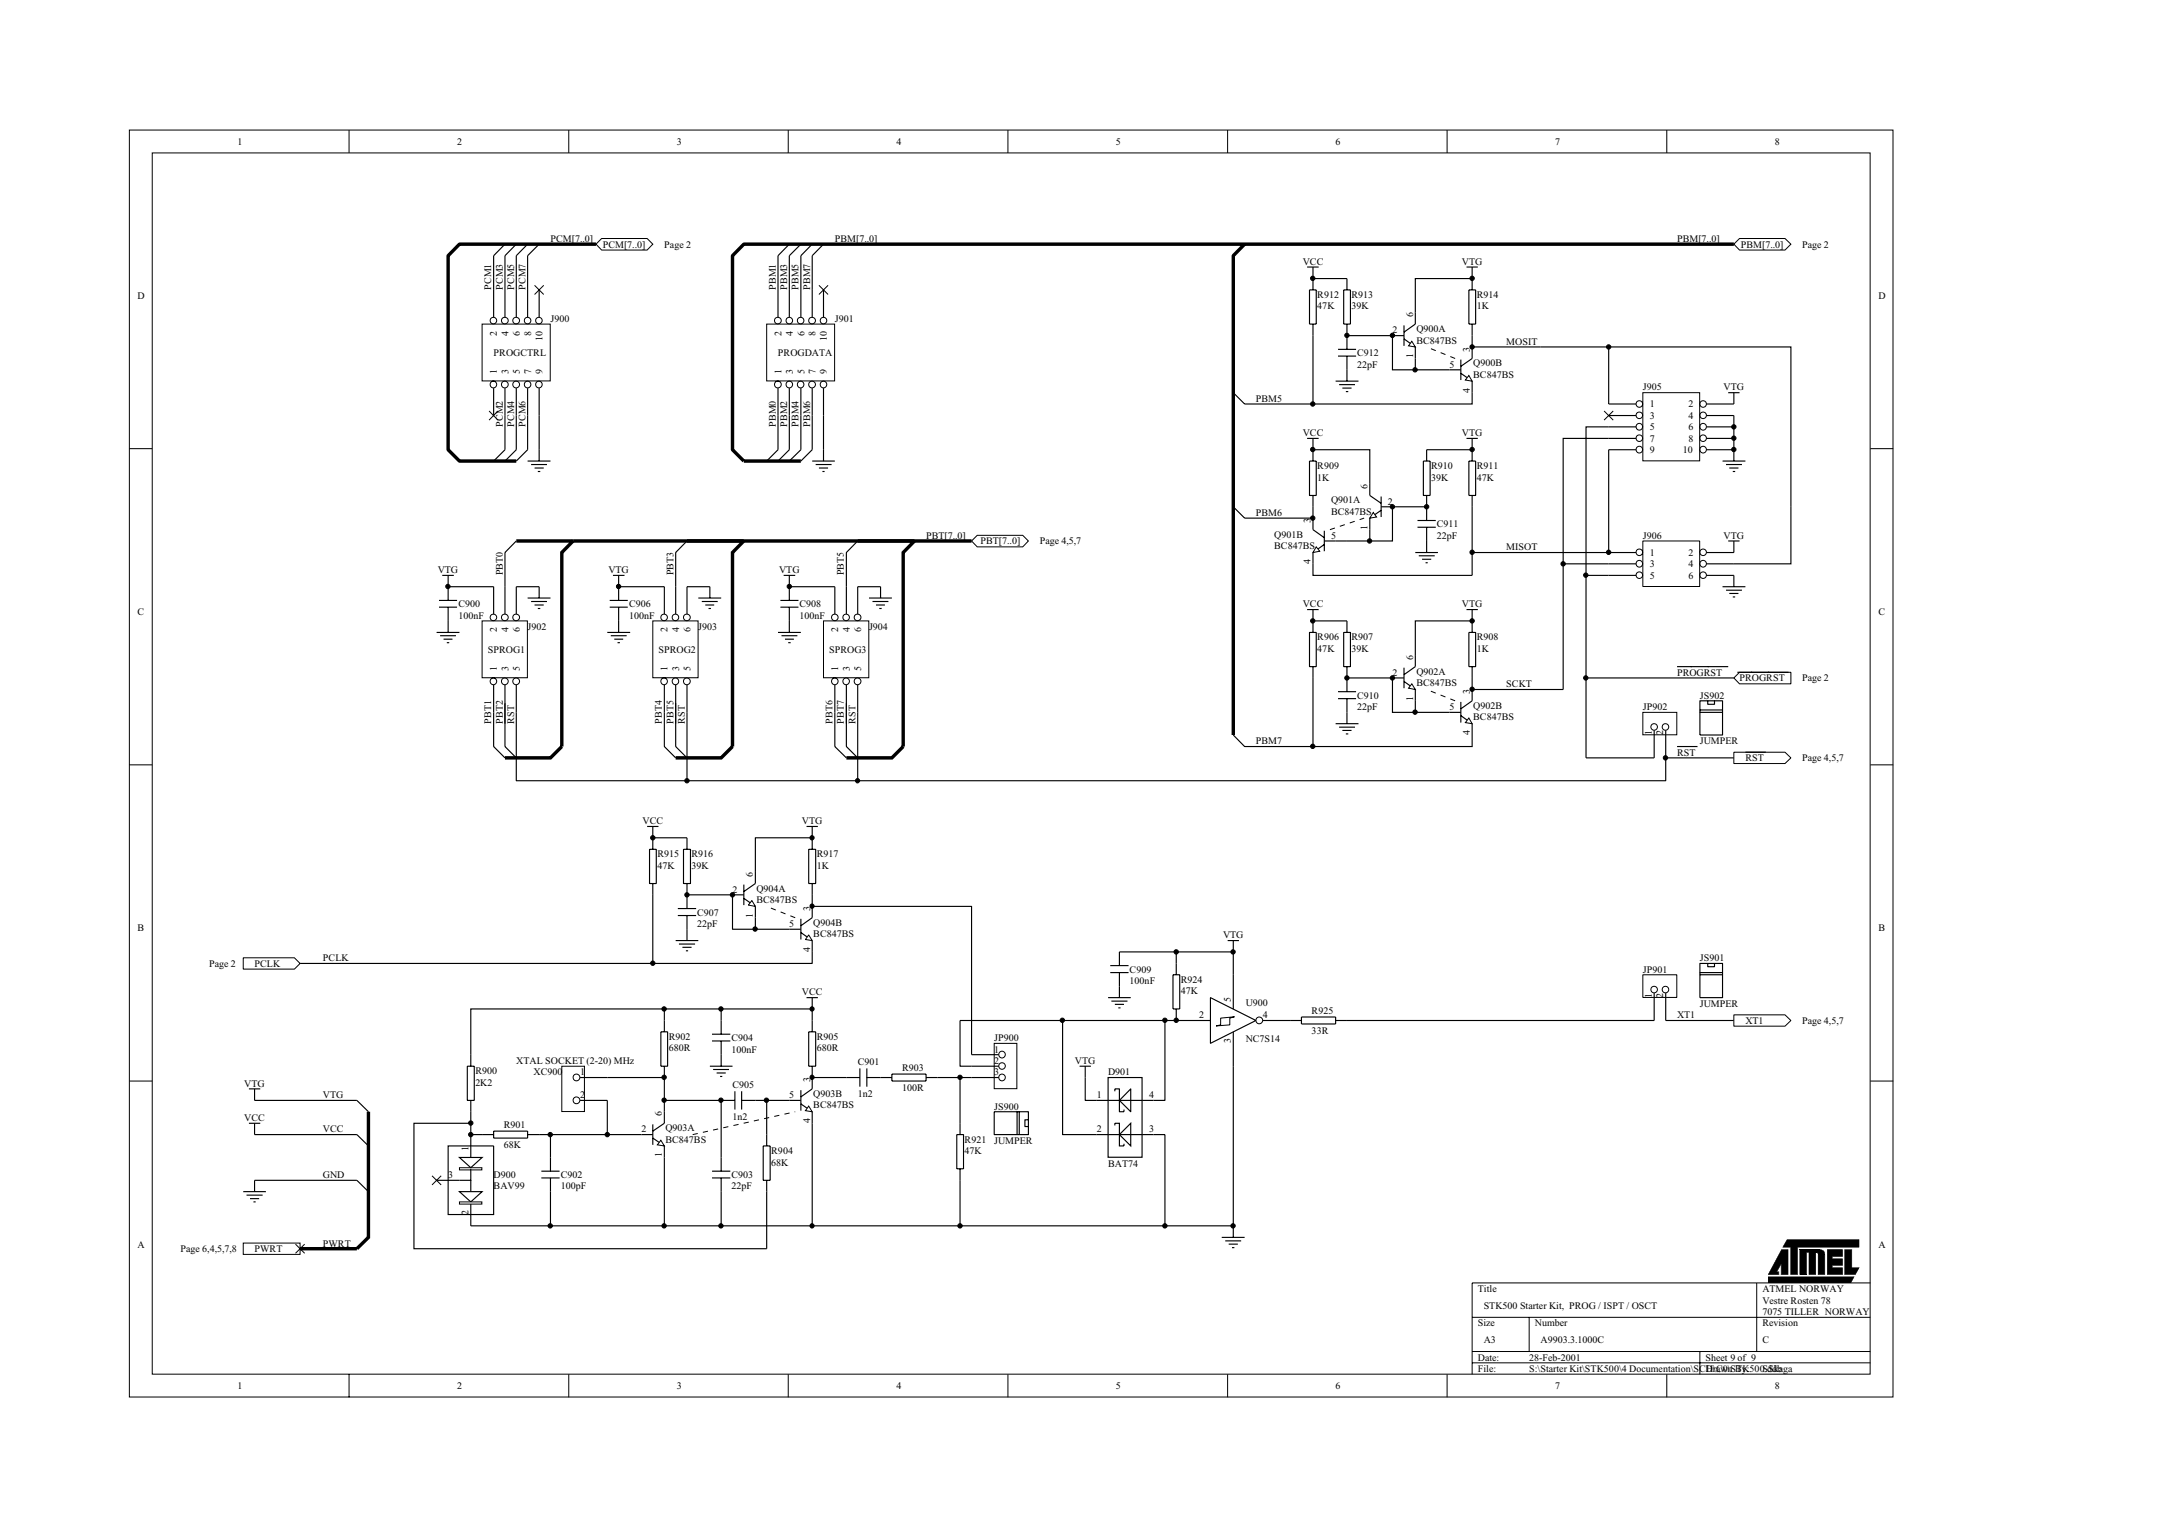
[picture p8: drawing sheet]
<svg xmlns="http://www.w3.org/2000/svg" width="420mm" height="297mm" viewBox="0 0 420 297" stroke-linecap="round" stroke-linejoin="round" font-family="sans-serif">
<g fill="none" stroke="#000" stroke-width=".19">
<path d="M25.2 25.3h342.9v246.3h-342.9zM29.6 29.7h334v237.4h-334zM67.9 25.3v4.4M110.6 25.3v4.4M153.3 25.3v4.4M196 25.3v4.4M238.7 25.3v4.4M281.4 25.3v4.4M324.1 25.3v4.4M25.2 87.2h4.4M363.7 87.2h4.4M25.2 148.7h4.4"/>
<path d="M363.7 148.7h4.4M25.2 210.2h4.4M363.7 210.2h4.4M286.2 256.1h77.5M297.3 256.1v6.6M341.6 256.1v6.6M363.7 249.4h-77.5v17.8M67.9 267.2v4.4M110.6 267.2v4.4M153.3 267.2v4.4M196 267.2v4.4M238.7 267.2v4.4"/>
<path d="M281.4 267.2v4.4M286.2 262.7h77.5M286.2 264.9h77.5M324.1 267.2v4.4M330.5 262.7v4.5"/>
</g>
<g fill="none" stroke="#000" stroke-width=".22">
<path d="M129.2 196.1v4.5M156.8 193.9h2.2M157.9 193.9v2.2M90.9 207.3h1.3v6.6h-1.3zM91.5 213.9v6.7M96 219.9h6.6v1.3h-6.6zM128.5 200.6h1.3v6.7h-1.3zM129.2 213.9h11v13.8M129.2 207.3v8.8M138 207.3h4.4M138.4 202.4h3.6M138.4 201h3.6"/>
<path d="M138.7 207.9h3M139.3 208.6h1.8M140 209.3h.4M140.2 201v-4.9h-48.7v11.2M140.2 202.4v4.9M91.5 238.3h148.3M93.7 220.6h2.3M102.6 220.6h22.1M105.2 229h3.6M105.2 227.7h3.6M107 225v2.7M107 229v9.3"/>
<path d="M129.2 225v13.3M138.4 229h3.6M138.4 227.7h3.6M140.2 229v2.7"/>
</g>
<path d="M109.3 207.3h4.3v8.8h-4.3z" fill="#fff"/>
<g fill="none" stroke="#000" stroke-width=".19">
<path d="M109.2 207.3h4.4v8.8h-4.4z"/>
<circle cx="112.1" cy="213.9" r=".66"/>
<circle cx="112.1" cy="209.5" r=".66"/>
</g>
<path d="M112.8 209.5h16.4M112.8 213.9h5.3v6.7M186.7 218.4v2.2M91.5 220.6h2.2M107 220.6v4.4M186 220.6h1.3v6.6h-1.3zM186.7 227.2v2.3" fill="none" stroke="#000" stroke-width=".22"/>
<path d="M193.3 202.9h4.4v8.7h-4.4z" fill="#fff"/>
<g fill="none" stroke="#000" stroke-width=".19">
<path d="M193.3 202.8h4.4v8.8h-4.4z"/>
<circle cx="194.8" cy="209.4" r=".65"/>
<circle cx="194.8" cy="205" r=".65"/>
<circle cx="194.8" cy="207.2" r=".64"/>
</g>
<g fill="none" stroke="#000" stroke-width=".22">
<path d="M286.2 67.4h13.3M285.1 85.2h2.2M286.2 85.2v2.2M285.1 118.5h2.2M286.2 118.5v2.2M91.5 218.4h-11v24.3h68.6M140.2 213.9h2.7M142.9 212.1v3.6M144.2 213.9h2.7M144.2 212.1v3.6M153.5 213.9h-4.4v8.9M157.9 218.4v19.9"/>
<path d="M188.9 205h5.3M188.9 207.3h5.3M188.9 209.5h5.3M148.4 222.8h1.3v6.7h-1.3zM149.1 229.5v2.2M239.8 238.3v2.2M237.5 240.5h4.5M238.2 241.2h3.1M238.9 241.9h1.8M239.5 242.5h.5"/>
</g>
<path d="M190 104.1h8.8l1.1 1.1-1.1 1.1h-8.8l-1.1-1.1z" fill-rule="evenodd" fill="#fff" stroke="#000" stroke-width=".19"/>
<path d="M98.2 47.5l-2.2 2.2M100.4 47.5l-2.2 2.2M102.6 47.5l-2.2 2.2M104.8 47.5l-2.2 2.2M98.2 87.4l-2.2 2.2M100.4 87.4l-2.2 2.2M102.6 89.6h4.4M102.6 87.4l-2.2 2.2M103.3 90.3h3M103.9 91h1.8M104.6 91.7h.4M104.8 87.4v2.2" fill="none" stroke="#000" stroke-width=".22"/>
<path d="M117 46.4h8.8l1.1 1.1-1.1 1.1h-8.8l-1.1-1.1z" fill-rule="evenodd" fill="#fff" stroke="#000" stroke-width=".19"/>
<g fill="none" stroke="#000" stroke-width=".22">
<path d="M153.5 47.5l-2.2 2.2M155.7 47.5l-2.2 2.2M157.9 47.5l-2.2 2.2M160.1 47.5l-2.2 2.2M151.3 87.4l-2.2 2.2M153.5 87.4l-2.2 2.2M155.7 87.4l-2.2 2.2M157.9 89.6h4.4M157.9 87.4l-2.2 2.2M158.6 90.3h3.1M159.2 91h1.8M159.9 91.7h.4"/>
<path d="M160.1 87.4v2.2"/>
</g>
<path d="M144.6 89.6h11.1" fill="none" stroke="#000" stroke-width=".66" stroke-linecap="butt"/>
<path d="M338.2 46.4h8.9l1.1 1.1-1.1 1.1h-8.9l-1.1-1.1z" fill-rule="evenodd" fill="#fff" stroke="#000" stroke-width=".19"/>
<path d="M239.8 76.3l2.2 2.2h13.3M239.8 98.5l2.2 2.2h13.3M239.8 142.9l2.2 2.2h13.3" fill="none" stroke="#000" stroke-width=".22"/>
<path d="M47.3 241.6h11v2.3h-11z" fill-rule="evenodd" fill="#fff" stroke="#000" stroke-width=".19"/>
<path d="M71.6 216.1v24.4l-2.2 2.2h-11.1" fill="none" stroke="#000" stroke-width=".66" stroke-linecap="butt"/>
<g fill="none" stroke="#000" stroke-width=".22">
<path d="M336 76.3h2.2M337.1 76.3v2.2M312.8 83h-4.4v28.9M312.8 85.2h-8.9v24.4M312.8 87.4v20h-26.6M334.9 89.6h4.5M335.6 90.3h3.1M336.2 91h1.8M336.9 91.7h.5M337.1 80.8v8.8M348.2 98.5v11.1h-11.1M85.4 118h3.5"/>
<path d="M85.4 116.7h3.5M87.1 114.1v2.6M87.1 118v2.7M308.4 111.9v35.4M308.4 111.9h4.4M312.8 109.6h-8.9v24.4M334.9 114.1h4.5M335.6 114.7h3.1M336 105.2h2.2M336.2 115.4h1.8M336.9 116h.5M337.1 105.2v2.2"/>
<path d="M337.1 111.9v2.2M326.1 129.6h9.9M261.9 198.4h59.7M323.9 198.4h13.2M48.4 218.4h2.2M48.4 211.7h2.2M49.5 218.4v2.2h19.9l2.2 2.2M49.5 211.7v2.2h19.9l2.2 2.2M47.3 231.7h4.4M47.9 232.3h3.2M48.6 233h1.8M49.3 233.6h.4"/>
<path d="M49.5 231.7v-2.2h19.9l2.2 2.2"/>
</g>
<path d="M319.5 138.5h6.5v4.3h-6.5z" fill="#fff"/>
<g fill="none" stroke="#000" stroke-width=".19">
<path d="M319.4 138.5h6.6v4.3h-6.6z"/>
<circle cx="321.6" cy="141.3" r=".64"/>
<circle cx="323.8" cy="141.3" r=".64"/>
</g>
<path d="M321.6 142v5.3M323.9 142v5.3M326.1 145.1h3.9M126.9 218.6v4M129.2 216.1v2.3l-2.3 1.5M124.7 220.6h2.2M126.9 221.2l2.3 1.6v2.2" fill="none" stroke="#000" stroke-width=".22"/>
<path d="M134.7 220.6l19.9-4.5" fill="none" stroke="#000" stroke-width=".19" stroke-dasharray="1 1 1 1 1 1 1 1" stroke-linecap="butt"/>
<path d="M128.5 221.7l.7 1.1-1.4-.2z" fill="#fff" stroke="#000" stroke-width=".19"/>
<path d="M153.5 213.9h2.2M155.7 214.6l2.2 1.5v2.3M155.7 211.9v4M157.9 209.5v2.2l-2.2 1.5" fill="none" stroke="#000" stroke-width=".22"/>
<path d="M157.2 215l.7 1.1-1.3-.2z" fill="#fff" stroke="#000" stroke-width=".19"/>
<path d="M299.5 67.4h48.7v31.1" fill="none" stroke="#000" stroke-width=".22"/>
<path d="M93.8 63h13.2v11.1h-13.2z" fill="#fff"/>
<g fill="none" stroke="#000" stroke-width=".19">
<path d="M93.7 63h13.3v11.1h-13.3z"/>
<circle cx="95.9" cy="74.7" r=".65"/>
<circle cx="95.9" cy="62.3" r=".64"/>
<circle cx="98.2" cy="74.7" r=".66"/>
<circle cx="98.2" cy="62.3" r=".66"/>
<circle cx="100.4" cy="74.7" r=".66"/>
<circle cx="100.4" cy="62.3" r=".66"/>
<circle cx="102.6" cy="74.7" r=".65"/>
<circle cx="102.6" cy="62.3" r=".64"/>
<circle cx="104.8" cy="74.7" r=".65"/>
<circle cx="104.8" cy="62.3" r=".64"/>
</g>
<path d="M96 56.4v5.3M98.2 56.4v5.3M100.4 56.4v5.3M102.6 56.4v5.3M104.8 56.4v5.3M96 75.4v5.4M98.2 75.4v5.4M100.4 75.4v5.4M102.6 75.4v5.4M104.8 75.4v5.4" fill="none" stroke="#000" stroke-width=".22"/>
<path d="M149.1 63h13.2v11.1h-13.2z" fill="#fff"/>
<g fill="none" stroke="#000" stroke-width=".19">
<path d="M149.1 63h13.2v11.1h-13.2z"/>
<circle cx="151.2" cy="74.7" r=".66"/>
<circle cx="151.2" cy="62.3" r=".66"/>
<circle cx="153.5" cy="74.7" r=".65"/>
<circle cx="153.5" cy="62.3" r=".64"/>
<circle cx="155.7" cy="74.7" r=".65"/>
<circle cx="155.7" cy="62.3" r=".64"/>
<circle cx="157.9" cy="74.7" r=".66"/>
<circle cx="157.9" cy="62.3" r=".66"/>
<circle cx="160.1" cy="74.7" r=".65"/>
<circle cx="160.1" cy="62.3" r=".64"/>
</g>
<path d="M151.3 56.4v5.3M153.5 56.4v5.3M155.7 56.4v5.3M157.9 56.4v5.3M160.1 56.4v5.3M151.3 75.4v5.4M153.5 75.4v5.4M155.7 75.4v5.4M157.9 75.4v5.4M160.1 75.4v5.4" fill="none" stroke="#000" stroke-width=".22"/>
<path d="M319.5 76.4h11v13.2h-11z" fill="#fff"/>
<g fill="none" stroke="#000" stroke-width=".19">
<path d="M319.4 76.3h11.1v13.3h-11.1z"/>
<circle cx="318.7" cy="78.5" r=".64"/>
<circle cx="331.1" cy="78.5" r=".64"/>
<circle cx="318.7" cy="83" r=".65"/>
<circle cx="318.7" cy="87.4" r=".65"/>
<circle cx="318.7" cy="85.2" r=".64"/>
<circle cx="318.7" cy="80.7" r=".64"/>
<circle cx="331.1" cy="83" r=".65"/>
<circle cx="331.1" cy="87.4" r=".65"/>
<circle cx="331.1" cy="85.2" r=".64"/>
<circle cx="331.1" cy="80.7" r=".64"/>
</g>
<g fill="none" stroke="#000" stroke-width=".22">
<path d="M312.8 78.5h5.3M331.8 78.5h5.3M312.8 80.8h5.3M312.8 83h5.3M312.8 85.2h5.3M312.8 87.4h5.3M331.8 80.8h5.3M331.8 83h5.3M331.8 85.2h5.3M331.8 87.4h5.3M84.9 229.5h4.4M91.5 220.6v4.4"/>
<path d="M91.5 233.9v4.4"/>
</g>
<path d="M89.3 225h4.4l-2.2 2z" fill="#fff" stroke="#000" stroke-width=".22"/>
<path d="M89.4 227h4.3v.4h-4.3z" fill="#fff"/>
<path d="M89.3 227h4.4v.4h-4.4z" fill="none" stroke="#000" stroke-width=".19"/>
<path d="M89.3 231.7h4.4l-2.2 1.9z" fill="#fff" stroke="#000" stroke-width=".22"/>
<path d="M89.4 233.7h4.3v.4h-4.3z" fill="#fff"/>
<path d="M89.3 233.6h4.4v.5h-4.4z" fill="none" stroke="#000" stroke-width=".19"/>
<g fill="none" stroke="#000" stroke-width=".22">
<path d="M86 111.9h2.2M87.1 111.9v2.2M100.4 105.2l-2.2 2.2v6.7M102.6 116.3h4.4M103.3 116.9h3M103.9 117.6h1.8M104.6 118.3h.4M104.8 114.1v2.2M96 138.5v6.6l2.2 2.2M98.2 138.5v6.6l2.2 2.2M87.1 222.8h8.9v13.3h-8.9zM91.5 227.2v2.3h-2.2"/>
<path d="M91.5 229.5v2.2"/>
</g>
<path d="M111.4 105.2h77.5" fill="none" stroke="#000" stroke-width=".66" stroke-linecap="butt"/>
<path d="M93.8 120.7h8.7v11.1h-8.7z" fill="#fff"/>
<g fill="none" stroke="#000" stroke-width=".19">
<path d="M93.7 120.7h8.8v11.1h-8.8z"/>
<circle cx="95.9" cy="132.4" r=".65"/>
<circle cx="95.9" cy="120" r=".64"/>
<circle cx="98.2" cy="132.4" r=".66"/>
<circle cx="98.2" cy="120" r=".66"/>
<circle cx="100.4" cy="132.4" r=".66"/>
<circle cx="100.4" cy="120" r=".66"/>
</g>
<g fill="none" stroke="#000" stroke-width=".22">
<path d="M87.1 114.1h8.9v5.3M98.2 114.1v5.3M104.8 114.1h-4.4v5.3M118.5 118h3.6M118.5 116.7h3.6M119.2 111.9h2.2M120.3 111.9v4.8M120.3 118v2.7M133.6 105.2l-2.2 2.2v6.7M135.8 116.3h4.4M136.4 116.9h3.1M137.1 117.6h1.8"/>
<path d="M137.8 118.3h.4M138 114.1v2.2M84.9 122.9h4.4M85.6 123.6h3.1M86.2 124.3h1.8M86.9 124.9h.4M87.1 120.7v2.2M96 133.1v5.4M98.2 133.1v5.4M100.4 133.1v5.4M129.2 138.5v6.6l2.2 2.2M131.4 138.5v6.6l2.2 2.2"/>
</g>
<path d="M100.4 105.2h11l-2.2 2.2v37.7l-2.2 2.2h-8.8" fill="none" stroke="#000" stroke-width=".66" stroke-linecap="butt"/>
<path d="M127 120.7h8.7v11.1h-8.7z" fill="#fff"/>
<g fill="none" stroke="#000" stroke-width=".19">
<path d="M126.9 120.7h8.8v11.1h-8.8z"/>
<circle cx="129.1" cy="132.4" r=".65"/>
<circle cx="129.1" cy="120" r=".64"/>
<circle cx="131.3" cy="132.4" r=".65"/>
<circle cx="131.3" cy="120" r=".64"/>
<circle cx="133.5" cy="132.4" r=".66"/>
<circle cx="133.5" cy="120" r=".66"/>
</g>
<g fill="none" stroke="#000" stroke-width=".22">
<path d="M120.3 114.1h8.9v5.3M131.4 114.1v5.3M138 114.1h-4.4v5.3M151.7 118h3.5M151.7 116.7h3.5M152.4 111.9h2.2M153.5 111.9v4.8M153.5 118v2.7M166.8 105.2l-2.2 2.2v6.7M169 116.3h4.4M169.6 116.9h3.1M170.3 117.6h1.8"/>
<path d="M171 118.3h.4M171.2 114.1v2.2M118.1 122.9h4.4M118.8 123.6h3M119.4 124.3h1.8M120.1 124.9h.4M120.3 120.7v2.2M129.2 133.1v5.4M131.4 133.1v5.4M133.6 133.1v5.4M162.3 138.5v6.6l2.3 2.2M164.6 138.5v6.6l2.2 2.2"/>
</g>
<path d="M133.6 105.2h11l-2.2 2.2v37.7l-2.2 2.2h-8.8" fill="none" stroke="#000" stroke-width=".66" stroke-linecap="butt"/>
<path d="M160.2 120.7h8.7v11.1h-8.7z" fill="#fff"/>
<g fill="none" stroke="#000" stroke-width=".19">
<path d="M160.1 120.7h8.8v11.1h-8.8z"/>
<circle cx="162.3" cy="132.4" r=".65"/>
<circle cx="162.3" cy="120" r=".64"/>
<circle cx="164.5" cy="132.4" r=".65"/>
<circle cx="164.5" cy="120" r=".64"/>
<circle cx="166.7" cy="132.4" r=".66"/>
<circle cx="166.7" cy="120" r=".66"/>
</g>
<g fill="none" stroke="#000" stroke-width=".22">
<path d="M312.8 67.4v11.1M153.5 114.1h8.8v5.3M164.6 114.1v5.3M171.2 114.1h-4.4v5.3M254.1 118.5h2.3M255.3 118.5v2.2M151.3 122.9h4.4M151.9 123.6h3.1M152.6 124.3h1.8M153.3 124.9h.4M153.5 120.7v2.2M162.3 133.1v5.4"/>
<path d="M164.6 133.1v5.4M166.8 133.1v5.4M261.2 122.9h1.4v6.7h-1.4zM261.9 120.7v2.2M261.9 129.6v2.2M261.9 138.5v2.2M281.8 138.5h2.2M284 139.1l2.2 1.6v2.2M284 136.4v4.1M285.6 122.9h1.3v6.7h-1.3zM286.2 120.7v2.2M286.2 129.6v2.2"/>
<path d="M286.2 134v2.2l-2.2 1.6M259.7 140.7h4.4M260.4 141.4h3.1M261 142h1.8M261.7 142.7h.4M140.2 196.1h17.7v4.5M215.4 193.9h4.4M215.9 189.1h3.5M215.9 187.7h3.5M216.1 194.6h3.1M216.8 195.2h1.7M217.4 195.9h.5"/>
<path d="M217.6 189.1v4.8M228.1 189.5h1.3v6.6h-1.3zM228.7 185h11.1v4.5M228.7 185v4.5M228.7 196.1v2.3h-42M228.7 185h-11.1v2.7M238.7 182.8h2.2M239.8 182.8v2.2M250.8 198.4h2.2M253 197.7h6.7v1.4h-6.7zM259.7 198.4h2.2M146.9 213.9h2.2"/>
<path d="M157.2 200.6h1.4v6.7h-1.4zM157.9 207.3v2.2h9.3M167.2 207.7v3.6M168.5 209.5h4.9M168.5 207.7v3.6M173.4 208.8h6.7v1.3h-6.7zM180.1 209.5h8.8M186.7 209.5v8.9M209.9 207.3h2.2M211 207.3v2.2M149.1 231.7v11M186.7 229.5v8.8"/>
</g>
<path d="M166.8 105.2h11l-2.2 2.2v37.7l-2.2 2.2h-8.8" fill="none" stroke="#000" stroke-width=".66" stroke-linecap="butt"/>
<path d="M282.9 136.2l-5.5-2.2" fill="none" stroke="#000" stroke-width=".19" stroke-dasharray="1 1 1 1 1 1 1 1" stroke-linecap="butt"/>
<path d="M285.6 139.6l.6 1.1-1.3-.2z" fill="#fff" stroke="#000" stroke-width=".19"/>
<path d="M270.7 131.8h2.3M273 132.5l2.2 1.5v2.2M273 129.8v4M275.2 127.3v2.3l-2.2 1.6" fill="none" stroke="#000" stroke-width=".22"/>
<path d="M274.5 132.9l.7 1.1-1.3-.2z" fill="#fff" stroke="#000" stroke-width=".19"/>
<g fill="none" stroke="#000" stroke-width=".22">
<path d="M254.1 85.2h2.3M254.6 89.6h1.3v6.7h-1.3zM255.3 85.2v4.4M255.3 96.3v2.2M276.7 89.6h1.4v6.7h-1.4zM277.4 87.4v2.2M277.4 96.3v2.2M285.6 89.6h1.3v6.7h-1.3zM286.2 87.4v2.2M286.2 96.3v2.2M255.3 100.7v2.3l2.2 1.5M257.5 105.8l-2.2 1.6v2.2"/>
<path d="M257.5 105.2h4.4M257.5 103.2v4M275.2 107.4h4.4M275.9 108h3M276.5 108.7h1.8M277.2 109.4h.4M277.4 105.2v2.2M254.6 122.9h1.3v6.7h-1.3zM255.3 129.6v15.5h30.9v-2.2M260.1 135.8h3.6M260.1 134.5h3.6M261.9 134.5v-2.7h8.8v6.7h4.5"/>
<path d="M261.9 120.7h-6.6v2.2M261.9 135.8v2.7M275.2 138.5h6.6M275.2 136.2v2.3M286.2 120.7h-11v6.6M286.2 134h17.7"/>
</g>
<path d="M258.6 103l6.6-2.3" fill="none" stroke="#000" stroke-width=".19" stroke-dasharray="1 1 1 1 1 1 1 1" stroke-linecap="butt"/>
<path d="M255.9 106.3l.7 .9-1.3 .2z" fill="#fff" stroke="#000" stroke-width=".19"/>
<path d="M266.3 94.1v2.2l2.2 1.5M268.5 99.2l-2.2 1.5v2.3M268.5 98.5h2.2M268.5 96.5v4" fill="none" stroke="#000" stroke-width=".22"/>
<path d="M267 99.6l.6 .9-1.3 .2z" fill="#fff" stroke="#000" stroke-width=".19"/>
<g fill="none" stroke="#000" stroke-width=".22">
<path d="M254.1 51.9h2.3M255.3 51.9v2.3M261.2 56.4h1.4v6.6h-1.4zM261.9 54.2v2.2M285.1 51.9h2.2M285.6 56.4h1.3v6.6h-1.3zM286.2 51.9v4.5M259.7 74.1h4.4M260.4 74.8h3.1M261 75.4h1.8M261.7 76.1h.4M261.9 63v2.2"/>
<path d="M261.9 71.9v2.2M281.8 71.9h2.2M284 72.6l2.2 1.5v2.2M284 69.9v4M286.2 63v2.2M286.2 67.4v2.3l-2.2 1.5M255.3 87.4h11v6.7M255.3 98.5v2.2M277.4 87.4h8.8M286.2 98.5v13.4h-30.9v-2.3M266.3 103v2.2M275.6 102.5h3.6"/>
<path d="M275.6 101.2h3.6M277.4 101.2v-2.7h-6.7v6.7h-8.8M277.4 102.5v2.7M286.2 131.8v2.2"/>
</g>
<path d="M282.9 69.7l-5.5-2.3" fill="none" stroke="#000" stroke-width=".19" stroke-dasharray="1 1 1 1 1 1 1 1" stroke-linecap="butt"/>
<path d="M285.6 73l.6 1.1-1.3-.2z" fill="#fff" stroke="#000" stroke-width=".19"/>
<path d="M270.7 65.2h2.3M273 65.9l2.2 1.5v2.3M273 63.3v3.9M275.2 60.8v2.2l-2.2 1.6" fill="none" stroke="#000" stroke-width=".22"/>
<path d="M274.5 66.3l.7 1.1-1.3-.2z" fill="#fff" stroke="#000" stroke-width=".19"/>
<g fill="none" stroke="#000" stroke-width=".22">
<path d="M254.6 56.4h1.3v6.6h-1.3zM261.9 54.2h-6.6v2.2M286.2 54.2h-11v6.6M255.3 63v15.5h30.9v-2.2M260.1 69.2h3.6M260.1 67.9h3.6M261.9 67.9v-2.7h8.8v6.7h4.5M261.9 69.2v2.7M275.2 71.9h6.6M275.2 69.7v2.2M286.2 65.2v2.2M213.2 213.9h2.2"/>
<path d="M222.1 213.9h2.2M213.2 220.6h2.2M222.1 220.6h2.2"/>
</g>
<g fill="#000">
<path d="M343.8 248.2h16.7l-.7 1.2h-16z" fill-rule="evenodd"/>
<path d="M346.4 242.9h1.2v4.8h-1.3v-2.1l-.9 1.6h.4v.5h-2z" fill-rule="evenodd"/>
<path d="M347.5 241h13.9v1.5h-11.9v5.3h-1.3v-5.3h-1.6z" fill-rule="evenodd"/>
<path d="M349.9 242.9h4.1l.5 .2 .3 .6v4.1h-1.3v-4.1l-.3-.2h-.2v4.3h-1.3v-4.3h-.5v4.3h-1.3z" fill-rule="evenodd"/>
<path d="M355.2 242.9h.2l-.1 4.9z" fill-rule="evenodd"/>
<path d="M355.3 242.9h2.9v.1h-2.9z" fill-rule="evenodd"/>
<path d="M356.2 246.4l2 .1z" fill-rule="evenodd"/>
<path d="M356.2 244.7h2z" fill-rule="evenodd"/>
<path d="M356.2 246l.1 .4z" fill-rule="evenodd"/>
<path d="M356.2 244.3l.1 .4z" fill-rule="evenodd"/>
<path d="M355.3 247.7l3 .1z" fill-rule="evenodd"/>
<path d="M356.2 246h2.1z" fill-rule="evenodd"/>
<path d="M356.2 244.2l2.1 .1z" fill-rule="evenodd"/>
<path d="M355.3 242.9h2.9v1.4h-2v.4h2v1.3h-2v.4h2v1.4h-2.9z" fill-rule="evenodd"/>
<path d="M358.1 246.4h.2v1.4h-.2z" fill-rule="evenodd"/>
<path d="M358.1 244.7h.2v1.3h-.2z" fill-rule="evenodd"/>
<path d="M358.1 242.9h.2v1.4h-.2z" fill-rule="evenodd"/>
<path d="M358.7 242.9h1.4v3.6h1.3l-.7 1.3h-2z" fill-rule="evenodd"/>
</g>
<g fill="#000">
<path d="M343.7 248.2l.1 1.2zM346.3 242.9l-2.6 4.9zM343.7 248.2l16.8 .1zM345.4 247.2l.4 .1zM343.8 247.7h2l.1 .1h-2.1zM345.8 247.2l.1 .5h-.1zM346.3 245.6h.1l-.1 2.2zM346.4 245.5l-.9 1.8-.1-.1zM346.3 242.9l1.3 .1zM346.6 242.4l1.6 .1zM347.4 240.9l.1 .1-.8 1.5-.1-.1zM346.3 247.7h1.3l.1 .1h-1.4z"/>
<path d="M347.6 242.9l.1 4.8zM348.1 247.8l1.4-.1zM348.2 242.4v5.4zM349.5 242.5l.1 5.3zM349.5 242.4l11.9 .1zM349.9 242.9l.1 4.9zM349.9 247.7l1.3 .1zM351.2 243.5l.1 4.3zM351.2 243.4l.5 .1zM351.7 247.8l1.3-.1zM351.7 243.4l.1 4.4zM352.9 243.5h.2v4.3h-.2z"/>
<path d="M352.9 243.4l.1 .1zM353.2 243.4v.2zM353.4 243.5l-.1 .1zM353.3 243.5v.1zM353.4 243.6h.1zM353.3 243.6h.1zM353.4 243.7h.1zM353.4 247.8l1.4-.1zM353.4 243.9h.2v3.9h-.2zM353.4 243.8l.1 .1zM353.9 242.9l.1 .1zM354 242.9l.1 .1z"/>
<path d="M354.1 242.9l.1 .1zM354.2 242.9l.1 .1zM354.3 243v.1zM354.3 243l.1 .1zM354.4 243.1h.1zM354.5 243.2h.1zM354.5 243.2l.2 .1zM354.6 243.3h.1zM354.6 243.4h.2zM354.8 243.7v.2zM354.7 243.5h.1zM354.7 243.6l.1-.1v.1z"/>
<path d="M354.8 243.9v3.9zM354.7 243.6l.1 .1zM358.6 242.9l.1 4.9zM358.6 242.9l1.5 .1zM343.8 249.4h16.1zM360.1 246.4h1.3v.1h-1.4zM360.1 242.9v3.6zM360.4 248.2h.2l-.7 1.2h-.1zM358.7 247.7l2.1 .1zM361.4 246.4v.1l.1-.1-.7 1.4zM361.4 241l.1 1.5zM347.5 240.9l14 .1z"/>
</g>
<path d="M341.6 249.4v6.7M349.9 242.9h3.9" fill="none" stroke="#000" stroke-width=".19"/>
<path d="M219.8 218.4v4.4l-2.2-2.2z" fill="#fff" stroke="#000" stroke-width=".22"/>
<path d="M215.4 209.5h6.6v15.5h-6.6zM216.8 218.8v-.4h.8v4.4h.9v-.5M215.4 220.6h6.7" fill="none" stroke="#000" stroke-width=".22"/>
<path d="M219.8 211.7v4.4l-2.2-2.2z" fill="#fff" stroke="#000" stroke-width=".22"/>
<g fill="none" stroke="#000" stroke-width=".22">
<path d="M125.8 160.7h2.2M126.9 160.7v2.2M132.9 165.1h1.3v6.7h-1.3zM133.6 162.9v2.2M133.6 171.8v2.2M155.7 178.6v4M156.8 160.7h2.2M157.2 165.1h1.4v6.7h-1.4zM157.9 160.7v4.4M157.9 171.8v2.2M157.9 176.2v2.2l-2.2 1.6M131.4 182.8h4.4"/>
<path d="M132 183.5h3.1M132.7 184.2h1.8M133.4 184.8h.4M133.6 180.6v2.2M153.5 180.6h2.2M155.7 181.3l2.2 1.5v2.2M206.6 198.4v22.2h6.6M226.5 198.4v15.5h-2.2M211 209.5v4.4h2.2M215.4 213.9h6.7M216.8 212.1v-.4h.8v4.4h.9v-.4M224.3 220.6h2.2v17.7"/>
</g>
<path d="M154.6 178.4l-5.5-2.2" fill="none" stroke="#000" stroke-width=".19" stroke-dasharray="1 1 1 1 1 1 1 1" stroke-linecap="butt"/>
<path d="M157.2 181.7l.7 1.1-1.3-.2z" fill="#fff" stroke="#000" stroke-width=".19"/>
<path d="M142.4 174h2.2M144.6 174.6l2.3 1.6v2.2M144.6 172v3.9M146.9 169.5v2.3l-2.3 1.5" fill="none" stroke="#000" stroke-width=".22"/>
<path d="M146.2 175.1l.7 1.1-1.4-.3z" fill="#fff" stroke="#000" stroke-width=".19"/>
<g fill="none" stroke="#000" stroke-width=".22">
<path d="M126.3 165.1h1.3v6.7h-1.3zM126.9 171.8v15.5M131.8 178h3.5M131.8 176.6h3.5M133.6 176.6v-2.6h8.8v6.6h4.5M133.6 162.9h-6.7v2.2M133.6 178v2.6M146.9 178.4v2.2M157.9 162.9h-11v6.6M157.9 174v2.2h31v28.8M58.3 187.3h68.6M146.9 180.6h6.6"/>
<path d="M157.9 185v2.3h-31M186.7 198.4v8.9h2.2"/>
</g>
<path d="M47.3 186.2h9.9l1.1 1.1-1.1 1.1h-9.9z" fill-rule="evenodd" fill="#fff" stroke="#000" stroke-width=".19"/>
<path d="M319.5 189.5h6.5v4.4h-6.5z" fill="#fff"/>
<g fill="none" stroke="#000" stroke-width=".19">
<path d="M319.4 189.5h6.6v4.4h-6.6z"/>
<circle cx="321.6" cy="192.4" r=".64"/>
<circle cx="323.8" cy="192.4" r=".64"/>
</g>
<path d="M321.6 193v5.4M323.9 193v5.4" fill="none" stroke="#000" stroke-width=".22"/>
<path d="M337.1 131.8l1.1-1.1h10v2.2h-10z" fill-rule="evenodd" fill="#fff" stroke="#000" stroke-width=".19"/>
<path d="M308.4 131.8h28.7M337.8 130.7h9.9M323.9 147.3h13.2" fill="none" stroke="#000" stroke-width=".22"/>
<path d="M337.1 146.2h10l1.1 1.1-1.1 1.1h-10z" fill-rule="evenodd" fill="#fff" stroke="#000" stroke-width=".19"/>
<path d="M100.4 138.5v13.3h223.5v-4.5M133.6 138.5v13.3M166.8 138.5v13.3M339.4 146.2h3.9" fill="none" stroke="#000" stroke-width=".22"/>
<path d="M337.1 197.3h10l1.1 1.1-1.1 1.1h-10z" fill-rule="evenodd" fill="#fff" stroke="#000" stroke-width=".19"/>
<g fill="none" stroke="#000" stroke-width=".22">
<path d="M96 49.7v6.7M98.2 49.7v6.7M100.4 49.7v6.7M102.6 49.7v6.7M151.3 49.7v6.7M153.5 49.7v6.7M155.7 49.7v6.7M157.9 49.7v6.7M98.2 80.8v6.6M100.4 80.8v6.6M102.6 80.8v6.6M104.8 80.8v6.6"/>
<path d="M151.3 80.8v6.6M153.5 80.8v6.6M155.7 80.8v6.6M157.9 80.8v6.6M160.1 80.8v6.6M98.2 136.7v4M131.4 136.7v4M164.6 136.7v4M330.5 136.2h4.4v6.7h-4.4zM330.5 138.5h4.4M330.5 138h4.4M332 136.2v.7h1.3v-.7"/>
<path d="M308.4 147.3h13.2M228.7 198.4h6.6M235.3 193.9l8.9 4.5-8.9 4.4zM239.8 189.5v6.6M245.5 198.4h5.3M330.5 187.3h4.4v6.6h-4.4zM330.5 189.5h4.4M330.5 189.1h4.4M332 187.3v.6h1.3v-.6M193.3 216.1h6.7v4.5h-6.7zM197.7 216.1v4.5M198.2 216.1v4.5"/>
<path d="M200 217.7h-.7v1.3h.7M239.8 200.6v37.7M140.2 231.7v6.6"/>
</g>
<g fill="#000" stroke="#000" stroke-width=".19">
<circle cx="255.2" cy="54.1" r=".43"/>
<circle cx="286.2" cy="54.1" r=".43"/>
<circle cx="255.2" cy="78.5" r=".43"/>
<circle cx="261.9" cy="65.2" r=".43"/>
<circle cx="270.7" cy="65.2" r=".43"/>
<circle cx="275.1" cy="71.9" r=".43"/>
<circle cx="286.2" cy="67.4" r=".43"/>
<circle cx="312.8" cy="67.4" r=".43"/>
<circle cx="255.2" cy="87.4" r=".43"/>
<circle cx="270.7" cy="98.5" r=".43"/>
<circle cx="277.4" cy="98.5" r=".43"/>
<circle cx="286.2" cy="87.4" r=".43"/>
<circle cx="337.1" cy="87.4" r=".43"/>
<circle cx="337.1" cy="83" r=".43"/>
<circle cx="337.1" cy="85.2" r=".43"/>
<circle cx="87.1" cy="114" r=".43"/>
<circle cx="120.3" cy="114" r=".43"/>
<circle cx="153.5" cy="114" r=".43"/>
<circle cx="255.2" cy="100.7" r=".43"/>
<circle cx="266.3" cy="105.2" r=".43"/>
<circle cx="286.2" cy="107.4" r=".43"/>
<circle cx="303.9" cy="109.6" r=".43"/>
<circle cx="308.3" cy="111.8" r=".43"/>
<circle cx="255.2" cy="120.7" r=".43"/>
<circle cx="261.9" cy="131.8" r=".43"/>
<circle cx="270.7" cy="131.8" r=".43"/>
<circle cx="275.1" cy="138.4" r=".43"/>
<circle cx="286.2" cy="134" r=".43"/>
<circle cx="286.2" cy="120.7" r=".43"/>
<circle cx="308.3" cy="131.8" r=".43"/>
<circle cx="133.6" cy="151.8" r=".43"/>
<circle cx="166.7" cy="151.8" r=".42"/>
<circle cx="255.2" cy="145.1" r=".43"/>
<circle cx="323.8" cy="147.3" r=".43"/>
<circle cx="126.9" cy="162.9" r=".43"/>
<circle cx="133.6" cy="174" r=".43"/>
<circle cx="142.4" cy="174" r=".43"/>
<circle cx="157.9" cy="176.2" r=".42"/>
<circle cx="157.9" cy="162.9" r=".42"/>
<circle cx="126.9" cy="187.2" r=".43"/>
<circle cx="129.1" cy="196.1" r=".43"/>
<circle cx="140.2" cy="196.1" r=".43"/>
<circle cx="146.8" cy="180.6" r=".43"/>
<circle cx="157.9" cy="196.1" r=".42"/>
<circle cx="206.5" cy="198.3" r=".43"/>
<circle cx="226.5" cy="198.3" r=".43"/>
<circle cx="228.7" cy="185" r=".43"/>
<circle cx="228.7" cy="198.3" r=".43"/>
<circle cx="239.7" cy="185" r=".43"/>
<circle cx="91.5" cy="218.3" r=".43"/>
<circle cx="129.1" cy="209.4" r=".43"/>
<circle cx="129.1" cy="213.9" r=".43"/>
<circle cx="140.2" cy="213.9" r=".43"/>
<circle cx="149" cy="213.9" r=".43"/>
<circle cx="157.9" cy="209.4" r=".42"/>
<circle cx="186.7" cy="209.4" r=".43"/>
<circle cx="91.5" cy="220.6" r=".43"/>
<circle cx="107" cy="238.3" r=".43"/>
<circle cx="107" cy="220.6" r=".43"/>
<circle cx="118.1" cy="220.6" r=".43"/>
<circle cx="129.1" cy="238.3" r=".43"/>
<circle cx="140.2" cy="238.3" r=".43"/>
<circle cx="157.9" cy="238.3" r=".42"/>
<circle cx="186.7" cy="238.3" r=".43"/>
<circle cx="226.5" cy="238.3" r=".43"/>
<circle cx="239.7" cy="238.3" r=".43"/>
</g>
<g fill="none" stroke="#000" stroke-width=".19">
<path d="M103.9 55.5l1.8 1.7M105.7 55.5l-1.8 1.7M159.2 55.5l1.8 1.7M161 55.5l-1.8 1.7M95.1 79.9l1.7 1.8M96.8 79.9l-1.7 1.8M311.9 79.9l1.8 1.8M313.7 79.9l-1.8 1.8M237.3 197.9l2.7-.2-.9 .2v1.3l-2.7 .2 .9-.2zM84 228.6l1.8 1.7M85.8 228.6l-1.8 1.7M57.5 241.9l1.7 1.7"/>
<path d="M59.2 241.9l-1.7 1.7"/>
<circle cx="244.8" cy="198.4" r=".66"/>
</g>
<path d="M115.9 47.5h-26.6l-2.2 2.2v37.7l2.2 2.2h11.1M242 47.5l-2.2 2.2v93.2M337.1 47.5h-192.5l-2.2 2.2v37.7l2.2 2.2" fill="none" stroke="#000" stroke-width=".66" stroke-linecap="butt"/>
<path d="M319.5 105.2h11v8.8h-11z" fill="#fff"/>
<g fill="none" stroke="#000" stroke-width=".19">
<path d="M319.4 105.2h11.1v8.8h-11.1z"/>
<circle cx="318.7" cy="109.6" r=".65"/>
<circle cx="318.7" cy="111.8" r=".64"/>
<circle cx="318.7" cy="107.4" r=".64"/>
<circle cx="331.1" cy="109.6" r=".65"/>
<circle cx="331.1" cy="107.4" r=".64"/>
<circle cx="331.1" cy="111.8" r=".64"/>
</g>
<path d="M312.8 107.4h5.3M312.8 109.6h5.3M312.8 111.9h5.3M331.8 107.4h5.3M331.8 109.6h5.3M331.8 111.9h5.3" fill="none" stroke="#000" stroke-width=".22"/>
<circle cx="312.8" cy="107.4" r=".43" fill="#000" stroke="#000" stroke-width=".19"/>
<g font-size="1.9">
<text x="46.2" y="28.2">1</text>
<text x="88.9" y="28.2">2</text>
<text x="131.6" y="28.2">3</text>
<text x="174.3" y="28.2">4</text>
<text x="217" y="28.2">5</text>
<text x="259.7" y="28.2">6</text>
<text x="302.4" y="28.2">7</text>
<text x="345.1" y="28.2">8</text>
<text x="107" y="47">PCM[7..0]</text>
<text x="162.3" y="47">PBM[7..0]</text>
<text x="326.1" y="47">PBM[7..0]</text>
<text x="117.2" y="48.1">PCM[7..0]</text>
<text x="129.2" y="48.1">Page 2</text>
<text x="253.3" y="51.5">VCC</text>
<text x="284.2" y="51.5">VTG</text>
<text x="338.5" y="48.1">PBM[7..0]</text>
<text x="350.4" y="48.1">Page 2</text>
<text x="26.7" y="58.1">D</text>
<text x="95.5" y="56.4" transform="rotate(-90 95.5 56.4)">PCM1</text>
<text x="97.8" y="56.4" transform="rotate(-90 97.8 56.4)">PCM3</text>
<text x="100" y="56.4" transform="rotate(-90 100 56.4)">PCM5</text>
<text x="102.2" y="56.4" transform="rotate(-90 102.2 56.4)">PCM7</text>
<text x="150.8" y="56.4" transform="rotate(-90 150.8 56.4)">PBM1</text>
<text x="153" y="56.4" transform="rotate(-90 153 56.4)">PBM3</text>
<text x="155.2" y="56.4" transform="rotate(-90 155.2 56.4)">PBM5</text>
<text x="157.5" y="56.4" transform="rotate(-90 157.5 56.4)">PBM7</text>
<text x="256.1" y="57.9">R912</text>
<text x="262.8" y="57.9">R913</text>
<text x="287.1" y="57.9">R914</text>
<text x="365.2" y="58.1">D</text>
<text x="96.6" y="65.2" transform="rotate(-90 96.6 65.2)">2</text>
<text x="98.9" y="65.2" transform="rotate(-90 98.9 65.2)">4</text>
<text x="101.1" y="65.2" transform="rotate(-90 101.1 65.2)">6</text>
<text x="103.3" y="65.2" transform="rotate(-90 103.3 65.2)">8</text>
<text x="107" y="62.6">J900</text>
<text x="151.9" y="65.2" transform="rotate(-90 151.9 65.2)">2</text>
<text x="154.1" y="65.2" transform="rotate(-90 154.1 65.2)">4</text>
<text x="156.4" y="65.2" transform="rotate(-90 156.4 65.2)">6</text>
<text x="158.6" y="65.2" transform="rotate(-90 158.6 65.2)">8</text>
<text x="162.3" y="62.6">J901</text>
<text x="256.1" y="60.1">47K</text>
<text x="262.8" y="60.1">39K</text>
<text x="270.7" y="64.8">2</text>
<text x="274.8" y="61.7" transform="rotate(-90 274.8 61.7)">6</text>
<text x="275.4" y="64.6">Q900A</text>
<text x="287.1" y="60.1">1K</text>
<text x="96" y="69.2">PROGCTRL</text>
<text x="105.5" y="66.3" transform="rotate(-90 105.5 66.3)">10</text>
<text x="151.3" y="69.2">PROGDATA</text>
<text x="160.8" y="66.3" transform="rotate(-90 160.8 66.3)">10</text>
<text x="263.9" y="69.2">C912</text>
<text x="263.9" y="71.5">22pF</text>
<text x="274.8" y="69.7" transform="rotate(-90 274.8 69.7)">1</text>
<text x="275.4" y="66.8">BC847BS</text>
<text x="281.8" y="71.5">5</text>
<text x="285.8" y="68.3" transform="rotate(-90 285.8 68.3)">3</text>
<text x="286.4" y="71.2">Q900B</text>
<text x="292.9" y="67">MOSIT</text>
<text x="96.6" y="72.8" transform="rotate(-90 96.6 72.8)">1</text>
<text x="98.9" y="72.8" transform="rotate(-90 98.9 72.8)">3</text>
<text x="101.1" y="72.8" transform="rotate(-90 101.1 72.8)">5</text>
<text x="103.3" y="72.8" transform="rotate(-90 103.3 72.8)">7</text>
<text x="105.5" y="72.8" transform="rotate(-90 105.5 72.8)">9</text>
<text x="151.9" y="72.8" transform="rotate(-90 151.9 72.8)">1</text>
<text x="154.1" y="72.8" transform="rotate(-90 154.1 72.8)">3</text>
<text x="156.4" y="72.8" transform="rotate(-90 156.4 72.8)">5</text>
<text x="158.6" y="72.8" transform="rotate(-90 158.6 72.8)">7</text>
<text x="160.8" y="72.8" transform="rotate(-90 160.8 72.8)">9</text>
<text x="285.8" y="76.3" transform="rotate(-90 285.8 76.3)">4</text>
<text x="286.4" y="73.5">BC847BS</text>
<text x="319.4" y="75.9">J905</text>
<text x="335.1" y="75.9">VTG</text>
<text x="97.8" y="83" transform="rotate(-90 97.8 83)">PCM2</text>
<text x="100" y="83" transform="rotate(-90 100 83)">PCM4</text>
<text x="102.2" y="83" transform="rotate(-90 102.2 83)">PCM6</text>
<text x="150.8" y="83" transform="rotate(-90 150.8 83)">PBM0</text>
<text x="153" y="83" transform="rotate(-90 153 83)">PBM2</text>
<text x="155.2" y="83" transform="rotate(-90 155.2 83)">PBM4</text>
<text x="157.5" y="83" transform="rotate(-90 157.5 83)">PBM6</text>
<text x="244.2" y="78.1">PBM5</text>
<text x="320.8" y="79.2">1</text>
<text x="320.8" y="81.4">3</text>
<text x="320.8" y="83.7">5</text>
<text x="328.3" y="79.2">2</text>
<text x="328.3" y="81.4">4</text>
<text x="328.3" y="83.7">6</text>
<text x="253.3" y="84.8">VCC</text>
<text x="284.2" y="84.8">VTG</text>
<text x="320.8" y="85.9">7</text>
<text x="320.8" y="88.1">9</text>
<text x="327.2" y="88.1">10</text>
<text x="328.3" y="85.9">8</text>
<text x="256.1" y="91.2">R909</text>
<text x="256.1" y="93.4">1K</text>
<text x="265.9" y="95" transform="rotate(-90 265.9 95)">6</text>
<text x="278.3" y="91.2">R910</text>
<text x="278.3" y="93.4">39K</text>
<text x="287.1" y="91.2">R911</text>
<text x="287.1" y="93.4">47K</text>
<text x="244.2" y="100.3">PBM6</text>
<text x="254.8" y="101.6" transform="rotate(-90 254.8 101.6)">3</text>
<text x="258.8" y="97.8">Q901A</text>
<text x="258.8" y="100.1">BC847BS</text>
<text x="269.8" y="98.1">2</text>
<text x="180.1" y="104.7">PBT[7..0]</text>
<text x="190.6" y="105.8">PBT[7..0]</text>
<text x="202.1" y="105.8">Page 4,5,7</text>
<text x="247.7" y="104.5">Q901B</text>
<text x="247.7" y="106.7">BC847BS</text>
<text x="258.8" y="104.7">5</text>
<text x="265.9" y="103" transform="rotate(-90 265.9 103)">1</text>
<text x="279.4" y="102.5">C911</text>
<text x="279.4" y="104.7">22pF</text>
<text x="292.9" y="106.9">MISOT</text>
<text x="319.4" y="104.7">J906</text>
<text x="335.1" y="104.7">VTG</text>
<text x="85.1" y="111.4">VTG</text>
<text x="97.8" y="111.9" transform="rotate(-90 97.8 111.9)">PBT0</text>
<text x="118.3" y="111.4">VTG</text>
<text x="130.9" y="111.9" transform="rotate(-90 130.9 111.9)">PBT3</text>
<text x="151.5" y="111.4">VTG</text>
<text x="164.1" y="111.9" transform="rotate(-90 164.1 111.9)">PBT5</text>
<text x="254.8" y="109.6" transform="rotate(-90 254.8 109.6)">4</text>
<text x="320.8" y="108.1">1</text>
<text x="320.8" y="110.3">3</text>
<text x="320.8" y="112.5">5</text>
<text x="328.3" y="108.1">2</text>
<text x="328.3" y="110.3">4</text>
<text x="328.3" y="112.5">6</text>
<text x="26.7" y="119.6">C</text>
<text x="89.1" y="118">C900</text>
<text x="122.3" y="118">C906</text>
<text x="155.5" y="118">C908</text>
<text x="253.3" y="118">VCC</text>
<text x="284.2" y="118">VTG</text>
<text x="365.2" y="119.6">C</text>
<text x="89.1" y="120.3">100nF</text>
<text x="96.6" y="122.9" transform="rotate(-90 96.6 122.9)">2</text>
<text x="98.9" y="122.9" transform="rotate(-90 98.9 122.9)">4</text>
<text x="101.1" y="122.9" transform="rotate(-90 101.1 122.9)">6</text>
<text x="102.6" y="122.5">J902</text>
<text x="122.3" y="120.3">100nF</text>
<text x="129.8" y="122.9" transform="rotate(-90 129.8 122.9)">2</text>
<text x="132" y="122.9" transform="rotate(-90 132 122.9)">4</text>
<text x="134.2" y="122.9" transform="rotate(-90 134.2 122.9)">6</text>
<text x="135.8" y="122.5">J903</text>
<text x="155.5" y="120.3">100nF</text>
<text x="163" y="122.9" transform="rotate(-90 163 122.9)">2</text>
<text x="165.2" y="122.9" transform="rotate(-90 165.2 122.9)">4</text>
<text x="167.4" y="122.9" transform="rotate(-90 167.4 122.9)">6</text>
<text x="169" y="122.5">J904</text>
<text x="256.1" y="124.5">R906</text>
<text x="262.8" y="124.5">R907</text>
<text x="287.1" y="124.5">R908</text>
<text x="94.8" y="126.9">SPROG1</text>
<text x="96.6" y="130.5" transform="rotate(-90 96.6 130.5)">1</text>
<text x="98.9" y="130.5" transform="rotate(-90 98.9 130.5)">3</text>
<text x="101.1" y="130.5" transform="rotate(-90 101.1 130.5)">5</text>
<text x="128" y="126.9">SPROG2</text>
<text x="129.8" y="130.5" transform="rotate(-90 129.8 130.5)">1</text>
<text x="132" y="130.5" transform="rotate(-90 132 130.5)">3</text>
<text x="134.2" y="130.5" transform="rotate(-90 134.2 130.5)">5</text>
<text x="161.2" y="126.9">SPROG3</text>
<text x="163" y="130.5" transform="rotate(-90 163 130.5)">1</text>
<text x="165.2" y="130.5" transform="rotate(-90 165.2 130.5)">3</text>
<text x="167.4" y="130.5" transform="rotate(-90 167.4 130.5)">5</text>
<text x="256.1" y="126.7">47K</text>
<text x="262.8" y="126.7">39K</text>
<text x="270.7" y="131.4">2</text>
<text x="274.8" y="128.2" transform="rotate(-90 274.8 128.2)">6</text>
<text x="275.4" y="131.2">Q902A</text>
<text x="287.1" y="126.7">1K</text>
<text x="326.1" y="131.4">PROGRST</text>
<text x="263.9" y="135.8">C910</text>
<text x="274.8" y="136.2" transform="rotate(-90 274.8 136.2)">1</text>
<text x="275.4" y="133.4">BC847BS</text>
<text x="285.8" y="134.9" transform="rotate(-90 285.8 134.9)">3</text>
<text x="286.4" y="137.8">Q902B</text>
<text x="292.9" y="133.6">SCKT</text>
<text x="330.5" y="135.8">JS902</text>
<text x="338.2" y="132.5">PROGRST</text>
<text x="350.4" y="132.5">Page 2</text>
<text x="95.5" y="140.7" transform="rotate(-90 95.5 140.7)">PBT1</text>
<text x="97.8" y="140.7" transform="rotate(-90 97.8 140.7)">PBT2</text>
<text x="100" y="140.7" transform="rotate(-90 100 140.7)">RST</text>
<text x="128.7" y="140.7" transform="rotate(-90 128.7 140.7)">PBT4</text>
<text x="130.9" y="140.7" transform="rotate(-90 130.9 140.7)">PBT5</text>
<text x="133.1" y="140.7" transform="rotate(-90 133.1 140.7)">RST</text>
<text x="161.9" y="140.7" transform="rotate(-90 161.9 140.7)">PBT6</text>
<text x="164.1" y="140.7" transform="rotate(-90 164.1 140.7)">PBT7</text>
<text x="166.3" y="140.7" transform="rotate(-90 166.3 140.7)">RST</text>
<text x="263.9" y="138">22pF</text>
<text x="281.8" y="138">5</text>
<text x="285.8" y="142.9" transform="rotate(-90 285.8 142.9)">4</text>
<text x="286.4" y="140">BC847BS</text>
<text x="319.4" y="138">JP902</text>
<text x="321.2" y="142.9" transform="rotate(-90 321.2 142.9)">1</text>
<text x="323.4" y="142.9" transform="rotate(-90 323.4 142.9)">2</text>
<text x="244.2" y="144.7">PBM7</text>
<text x="326.1" y="146.9">RST</text>
<text x="330.5" y="144.7">JUMPER</text>
<text x="339.4" y="148">RST</text>
<text x="350.4" y="148">Page 4,5,7</text>
<text x="124.9" y="160.2">VCC</text>
<text x="155.9" y="160.2">VTG</text>
<text x="127.8" y="166.6">R915</text>
<text x="134.5" y="166.6">R916</text>
<text x="158.8" y="166.6">R917</text>
<text x="127.8" y="168.9">47K</text>
<text x="134.5" y="168.9">39K</text>
<text x="142.4" y="173.5">2</text>
<text x="146.4" y="170.4" transform="rotate(-90 146.4 170.4)">6</text>
<text x="147.1" y="173.3">Q904A</text>
<text x="158.8" y="168.9">1K</text>
<text x="135.6" y="178">C907</text>
<text x="146.4" y="178.4" transform="rotate(-90 146.4 178.4)">1</text>
<text x="147.1" y="175.5">BC847BS</text>
<text x="157.5" y="177.1" transform="rotate(-90 157.5 177.1)">3</text>
<text x="158.1" y="180">Q904B</text>
<text x="26.7" y="181.1">B</text>
<text x="135.6" y="180.2">22pF</text>
<text x="153.5" y="180.2">5</text>
<text x="157.5" y="185" transform="rotate(-90 157.5 185)">4</text>
<text x="158.1" y="182.2">BC847BS</text>
<text x="237.8" y="182.4">VTG</text>
<text x="365.2" y="181.1">B</text>
<text x="40.6" y="188">Page 2</text>
<text x="49.5" y="188">PCLK</text>
<text x="62.8" y="186.8">PCLK</text>
<text x="219.6" y="189.1">C909</text>
<text x="219.6" y="191.3">100nF</text>
<text x="229.6" y="191.1">R924</text>
<text x="319.4" y="189.1">JP901</text>
<text x="330.5" y="186.8">JS901</text>
<text x="155.9" y="193.5">VCC</text>
<text x="229.6" y="193.3">47K</text>
<text x="233.1" y="197.9">2</text>
<text x="239.3" y="194.8" transform="rotate(-90 239.3 194.8)">5</text>
<text x="242.2" y="195.5">U900</text>
<text x="245.5" y="197.9">4</text>
<text x="255" y="197">R925</text>
<text x="321.2" y="193.9" transform="rotate(-90 321.2 193.9)">1</text>
<text x="323.4" y="193.9" transform="rotate(-90 323.4 193.9)">2</text>
<text x="326.1" y="197.9">XT1</text>
<text x="330.5" y="195.7">JUMPER</text>
<text x="130" y="202.2">R902</text>
<text x="142.2" y="202.4">C904</text>
<text x="158.8" y="202.2">R905</text>
<text x="193.3" y="202.4">JP900</text>
<text x="239.3" y="202.8" transform="rotate(-90 239.3 202.8)">3</text>
<text x="242.2" y="202.6">NC7S14</text>
<text x="255" y="201.1">33R</text>
<text x="339.4" y="199.1">XT1</text>
<text x="350.4" y="199.1">Page 4,5,7</text>
<text x="92.4" y="208.8">R900</text>
<text x="100.4" y="206.8">XTAL SOCKET (2-20) MHz</text>
<text x="103.7" y="209.1">XC900</text>
<text x="112.8" y="209.1">1</text>
<text x="130" y="204.4">680R</text>
<text x="142.2" y="204.6">100nF</text>
<text x="158.8" y="204.4">680R</text>
<text x="166.8" y="207">C901</text>
<text x="175.4" y="208.2">R903</text>
<text x="193.3" y="204.6">1</text>
<text x="193.3" y="206.8">2</text>
<text x="193.3" y="209.1">3</text>
<text x="209" y="206.8">VTG</text>
<text x="215.4" y="209.1">D901</text>
<text x="47.5" y="211.3">VTG</text>
<text x="62.8" y="213.5">VTG</text>
<text x="92.4" y="211">2K2</text>
<text x="112.8" y="213.5">2</text>
<text x="142.4" y="211.5">C905</text>
<text x="153.5" y="213.5">5</text>
<text x="157.5" y="210.4" transform="rotate(-90 157.5 210.4)">3</text>
<text x="158.1" y="213.2">Q903B</text>
<text x="158.1" y="215.5">BC847BS</text>
<text x="166.8" y="213.2">1n2</text>
<text x="175.4" y="212.1">100R</text>
<text x="193.3" y="215.7">JS900</text>
<text x="213.2" y="213.5">1</text>
<text x="223.4" y="213.5">4</text>
<text x="47.5" y="217.9">VCC</text>
<text x="62.8" y="220.1">VCC</text>
<text x="98" y="219.3">R901</text>
<text x="124.7" y="220.1">2</text>
<text x="128.7" y="217" transform="rotate(-90 128.7 217)">6</text>
<text x="129.4" y="219.9">Q903A</text>
<text x="142.4" y="217.7">1n2</text>
<text x="157.5" y="218.4" transform="rotate(-90 157.5 218.4)">4</text>
<text x="213.2" y="220.1">2</text>
<text x="223.4" y="220.1">3</text>
<text x="91.1" y="223.7" transform="rotate(-90 91.1 223.7)">1</text>
<text x="98" y="223.2">68K</text>
<text x="128.7" y="225" transform="rotate(-90 128.7 225)">1</text>
<text x="129.4" y="222.1">BC847BS</text>
<text x="150" y="224.3">R904</text>
<text x="150" y="226.6">68K</text>
<text x="187.5" y="222.1">R921</text>
<text x="187.5" y="224.3">47K</text>
<text x="193.3" y="222.3">JUMPER</text>
<text x="215.4" y="226.8">BAT74</text>
<text x="62.8" y="229">GND</text>
<text x="87.1" y="229">3</text>
<text x="96" y="229">D900</text>
<text x="96" y="231.2">BAV99</text>
<text x="109" y="229">C902</text>
<text x="109" y="231.2">100pF</text>
<text x="142.2" y="229">C903</text>
<text x="142.2" y="231.2">22pF</text>
<text x="91.1" y="236.1" transform="rotate(-90 91.1 236.1)">2</text>
<text x="26.7" y="242.5">A</text>
<text x="35.1" y="243.4">Page 6,4,5,7,8</text>
<text x="49.5" y="243.4">PWRT</text>
<text x="62.8" y="242.3">PWRT</text>
<text x="365.2" y="242.5">A</text>
<text x="287.3" y="251.2">Title</text>
<text x="342.7" y="251.2">ATMEL NORWAY</text>
<text x="287.3" y="257.9">Size</text>
<text x="288.5" y="254.5">STK500 Starter Kit, PROG / ISPT / OSCT</text>
<text x="298.4" y="257.9">Number</text>
<text x="342.7" y="253.4">Vestre Rosten 78</text>
<text x="342.7" y="255.6">7075 TILLER NORWAY</text>
<text x="342.7" y="257.9">Revision</text>
<text x="288.5" y="261.2">A3</text>
<text x="299.5" y="261.2">A9903.3.1000C</text>
<text x="342.7" y="261.2">C</text>
<text x="287.3" y="264.5">Date:</text>
<text x="287.3" y="266.7">File:</text>
<text x="297.3" y="266.7">S:\Starter Kit\STK500\4 Documentation\SCH\C0\STK500.ddb</text>
<text x="297.3" y="264.5">28-Feb-2001</text>
<text x="331.6" y="266.7">Drawn By:</text>
<text x="331.6" y="264.5">Sheet 9 of 9</text>
<text x="342.7" y="266.7">SSkaga</text>
<text x="46.2" y="270.1">1</text>
<text x="88.9" y="270.1">2</text>
<text x="131.6" y="270.1">3</text>
<text x="174.3" y="270.1">4</text>
<text x="217" y="270.1">5</text>
<text x="259.7" y="270.1">6</text>
<text x="302.4" y="270.1">7</text>
<text x="345.1" y="270.1">8</text>
</g>
</svg>
